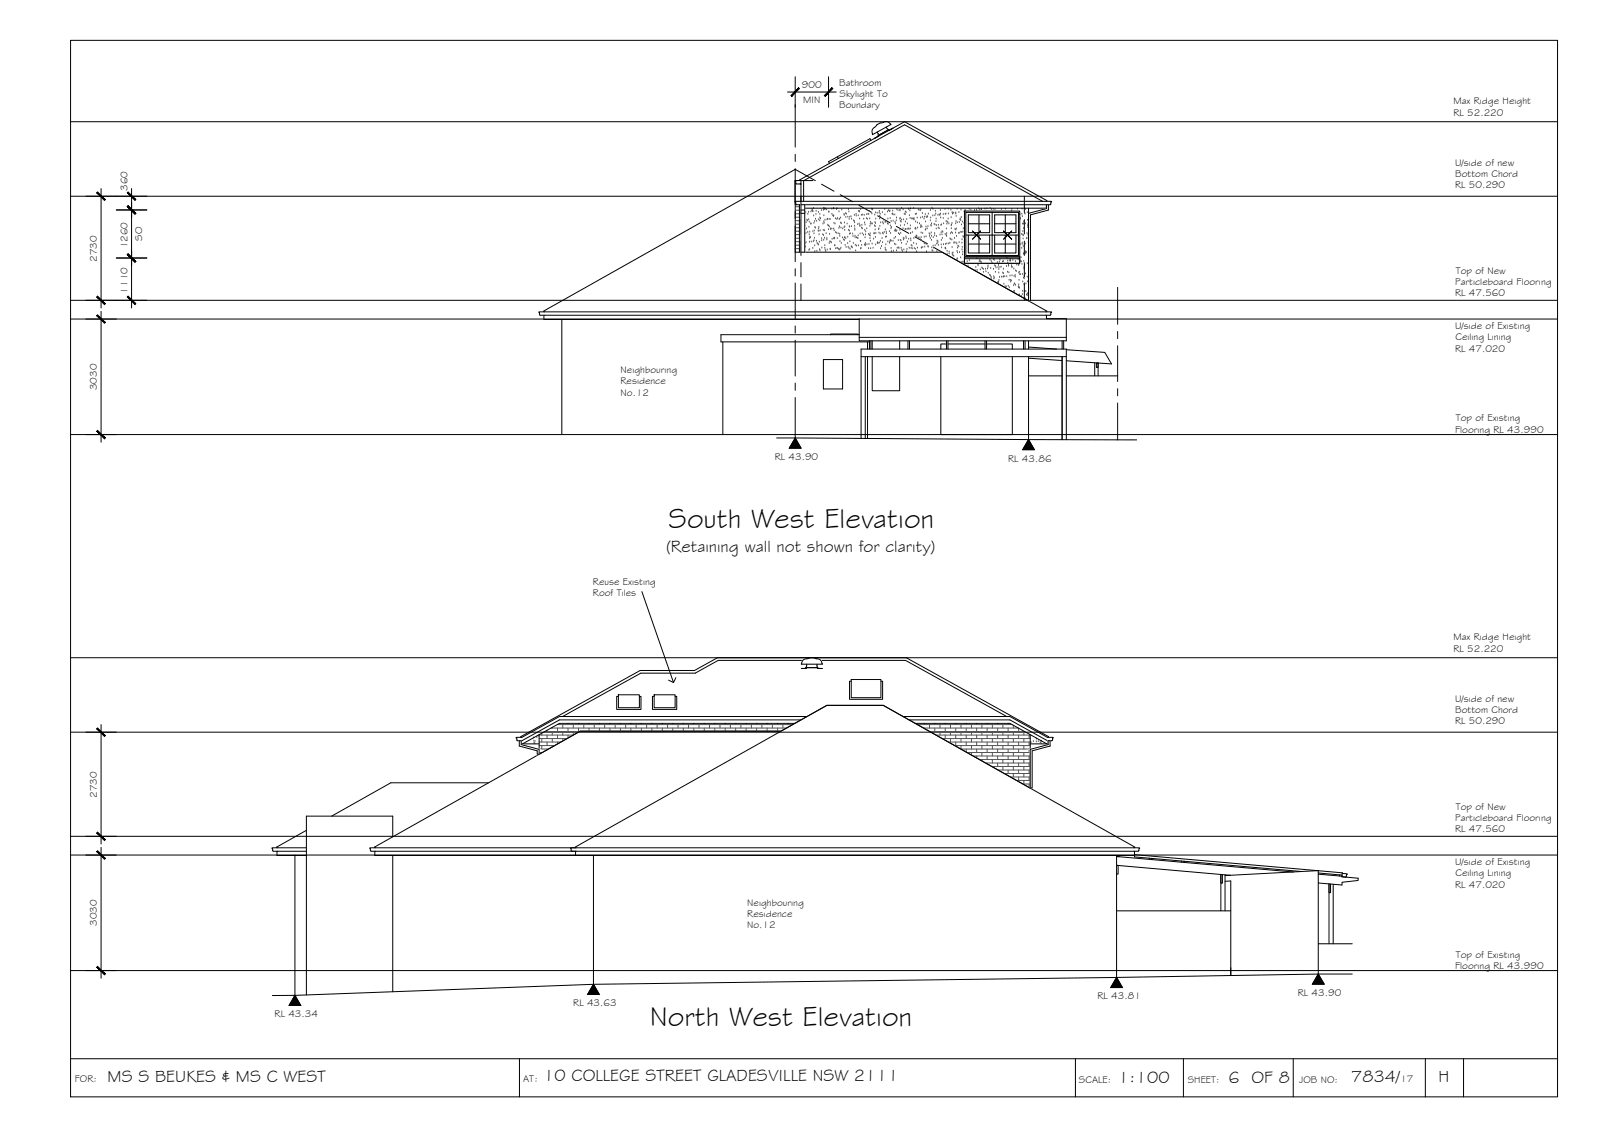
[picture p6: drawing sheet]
<svg xmlns="http://www.w3.org/2000/svg" width="420mm" height="297mm" viewBox="0 0 420 297" stroke-linecap="round" stroke-linejoin="round" font-family="sans-serif">
<!-- layer: BORDER -->
<path d="M18.5 10.6h390v277h-390zM18.5 277.6h390M136.2 277.6v10M282.1 277.6v10M310.4 277.6v10M339.2 277.6v10M373.8 277.6v10M383.8 277.6v10" fill="none" stroke="#000" stroke-width=".26"/>
<!-- layer: CEILING-FLOOR LINES -->
<path d="M18.5 31.9h390M18.5 51.4h390M18.5 78.7h390M18.5 83.6h390M18.5 113.9h390M18.5 172.4h390M18.5 192h390M18.5 219.3h390M18.5 224.2h390M18.5 254.5h390" fill="none" stroke="#000" stroke-width=".26"/>
<!-- layer: BOUNDARY -->
<g fill="none" stroke="#000" stroke-width=".26">
<path d="M208.6 27.4v11.2M208.6 40.5v1.8M208.6 44.2v9.4M208.6 55.4v1.9M208.6 59.2v9.4M208.6 70.5v1.8M208.6 74.2v9.4M293.1 75.3v9.7M208.6 85.5v1.8M208.6 89.2v9.4M293.1 86.9v1.9M293.1 90.6v9.4"/>
<path d="M208.6 100.4v1.9M208.6 104.2v11.1M293.1 101.9v1.9M293.1 105.7v9.6"/>
</g>
<!-- layer: EXISTING -->
<g fill="none" stroke="#000" stroke-width=".26">
<path d="M213.8 47.4l-5.2-3-66 37.2v.2M215.5 48.3l3.2 1.8M220.4 51l3.2 1.9M225.3 53.8l3.2 1.9M230.2 56.6l3.2 1.8M235.1 59.3l3.2 1.9M240 62.1l3.3 1.8M244.9 64.8l29.7 16.8-.1 .2M141.5 82.4l.2 .2h133.7l.2-.2M141.5 82.5v-.5l-.2-.1 .2-.1h134.1l.2 .1-.2 .1v.5M142.6 82.6v1.1h82.7M147.3 83.7v30.2"/>
<path d="M189.6 89.6v24.3M215.9 94.3h5.1v7.7h-5.1zM217.9 87.7v-.1h7.2v.1M225.3 87.7h-36.2v1.9h38.9M225.3 88.4h54.4M225.8 93.5h53.9M226.9 93.5v21.4M227.5 89.6v1.9M227.5 93.5v21.4M228 89.4v2.1M228.4 89.4v2.1M228.8 93.5v8.9h7.2v-8.9"/>
<path d="M228.8 89.4v2.1M236 89.4v2.1M238.1 89.4v2.1M238.5 89.4v2.1M246.7 93.5v20.4h18.8v-20.4M248.2 90.2h-1.5v1.3M248.2 89.4v2.1M248.6 89.4v2.1M248.6 90.2h9.7M258.3 89.4v2.1M258.7 90.2h6.8v1.3M258.7 89.4v2.1"/>
<path d="M268.4 89.4v2.1M268.8 89.4v2.1M269.8 89.4v2.1M269.8 93.5v21.8M269.8 98.5h8.8M269.8 93.9l8.8 .6M269.8 91l7.3 .5M274.5 82.6v.9h5.2v5.9h-54.4v-5.9M278.6 89.4v2.1M278.6 93.5v21.8M279 89.4v2.1M279.7 91.7l10.1 .7 1.7 3-11.8-.8"/>
<path d="M279.7 98.5h13.4M287.1 95.1v3.4M287.6 95.2h.4v1.1h-.4zM288 95.2v3.3M225.8 114.9v-23.4h53.9v23.8M204.8 191.7h-52.6l-54 30.4 .1 .2M80.4 217.7l-7.9 4.4 .2 .2M103 219.4v-5.4h-22.6v46.9M128.2 205.2h-25.7l-15.5 8.8M71.5 223l.2 .2M71.7 223.2h8.7M72.7 223.2v1.1h7.7"/>
<path d="M77.4 224.2v36.8M80.4 222.3h-8.9l-.2 .1 .2 .1v.5M97.4 223.2h201.1M98.3 223.2v1.1h199.2M103 224.3v35.7M149.8 223l.2 .2M150.9 222.3l-.1-.2 66.1-37.2h14.8l66 37.2-.2 .2M150.9 223.2v1.1M151.2 222.3h-1.6l.2 .7M155.6 224.3v33.8M292.8 226.9h.5v2.3h-.5M292.8 224.3v32"/>
<path d="M292.8 224.6l46.4 4M292.8 238.8h30M292.9 224.3l-.1 .3h.7v-.3h-.5M293.3 226.9l29.4 2.6M297.5 223.2v1.5l43.9 3.8M297.5 224.1l54.6 4.7-.1 .2M298.7 223l-.2 .2M298.7 223v-.5l.2-.1-.1-.1h-201.7l-.1 .1 .3 .8M301.4 225v.3M302.1 225.1v.3M309.9 225.7v.3M310.6 225.8l-.1 .3"/>
<path d="M320.6 229.3v2.3h-.4v-2.4v9.6M321.3 229.4v9.4M321.3 231h1.5v24.7M321.3 229.5l24.4-1.2v27.1M345.7 229.2l6.2 .5M345.7 228.9l6.2 .5M349 231.8v2.2h-.4v-2.3v15.7M349.7 231.8v15.6M351.4 229.4l-.1 .3M351.9 229.9l4.3 .3v.6l-4.2 .5-.1 .7-6.2-.5M351.9 229.9h.1M352 229l1.4 .2-.2 .1-.2 .6h-1.1l.1-.2"/>
<path d="M352 229v.7M345.7 247.4h9"/>
</g>
<!-- layer: MASK -->
<g fill="#fff" stroke="#fff" stroke-width=".26">
<path d="M231.7 32.1l.3-.1z"/>
<path d="M211.4 172.7h.3z"/>
<path d="M211.5 174.8h2.8z"/>
<path d="M211.5 174.8h2.9z"/>
<path d="M230 32.7l.9-.5-1.1 .8zM229.8 33l1.4-.8h-.3z"/>
<path d="M229.8 33l1.4-.8-1.6 1zM229.6 33.2l1.9-1z"/>
<path d="M229.4 33.4l2.1-1.2zM229.4 33.4l2.4-1.3z"/>
<path d="M229.4 33.4l2.4-1.3zM229.5 33.4l2.3-1.3z"/>
<path d="M229.2 33.5l.2-.1zM229.2 33.5l.3-.1z"/>
<path d="M229.5 33.4l2.2-1.3zM229.5 33.4l2.2-1.3z"/>
<path d="M231.7 32.1l.3-.1zM231.7 32.1l.3-.1z"/>
<path d="M229.2 33.5l.3-.1zM229.2 33.5l.3-.2z"/>
<path d="M229.5 33.4l2.2-1.3zM229.5 33.3l2.2-1.2z"/>
<path d="M231.6 32.2l.4-.2zM231.6 32.2l.4-.2z"/>
<path d="M229 33.6l.5-.3zM229 33.6l.7-.3z"/>
<path d="M229.5 33.3l2.1-1.1zM229.7 33.3l1.9-1.1z"/>
<path d="M231.6 32.2l.4-.2-.5 .3zM231.5 32.3l.7-.4z"/>
<path d="M229 33.6l.7-.3zM229 33.6l.7-.3z"/>
<path d="M229 33.7l.7-.4zM229 33.6l.7-.3z"/>
<path d="M229.7 33.3l1.8-1zM229.7 33.3l1.8-1z"/>
<path d="M231.5 32.3l.7-.4zM231.5 32.3l.7-.4z"/>
<path d="M229 33.7l.7-.4-.8 .5zM228.9 33.8l1-.5z"/>
<path d="M229.7 33.3l1.8-1zM229.9 33.3l1.6-1z"/>
<path d="M231.5 32.3l.7-.4-.8 .5zM231.4 32.4l1-.5z"/>
<path d="M231.4 32.4l1-.5zM231.4 32.4l1-.5z"/>
<path d="M228.9 33.8l1-.5zM228.9 33.8l1-.5z"/>
<path d="M229.9 33.3l1.5-.9zM229.9 33.3l1.5-.9z"/>
<path d="M231.4 32.4l1-.5zM231.4 32.4l1-.5z"/>
<path d="M228.9 33.8l1-.5zM228.8 33.9l1.2-.6z"/>
<path d="M229.9 33.3l1.5-.9zM230 33.3l1.4-.9z"/>
<path d="M231.4 32.4l1-.5zM231.4 32.5l1.1-.6z"/>
<path d="M231.4 32.5l1.1-.6zM231.3 32.6l1.3-.7z"/>
<path d="M228.8 33.9l1.2-.6zM228.8 34l1.3-.7z"/>
<path d="M230 33.3l1.4-.8zM230.1 33.3l1.3-.8z"/>
<path d="M231.3 32.6l1.3-.7zM231.3 32.6l1.3-.7z"/>
<path d="M228.8 34l1.3-.7zM228.8 34.1l1.4-.7z"/>
<path d="M230.1 33.3l1.2-.7zM230.2 33.4l1.1-.8z"/>
<path d="M231.3 32.6l1.3-.7zM231.3 32.7l1.4-.8z"/>
<path d="M228.8 34.1l1.4-.7-1.5 .8zM228.7 34.2l1.6-.8z"/>
<path d="M230.2 33.4l1.1-.7zM230.3 33.4l1-.7z"/>
<path d="M231.3 32.7l1.4-.8zM231.3 32.8l1.5-.8z"/>
<path d="M228.7 34.2l1.6-.8zM228.7 34.2l1.6-.8z"/>
<path d="M228.7 34.2l1.6-.8zM228.7 34.3l1.6-.9z"/>
<path d="M230.3 33.4l1-.6zM230.3 33.4l1-.6z"/>
<path d="M231.3 32.8l1.5-.8zM231.3 32.9l1.6-.9z"/>
<path d="M228.7 34.3l1.6-.9-1.6 1.1zM228.7 34.5l1.7-1-.1-.1z"/>
<path d="M230.3 33.4l1-.5-.9 .6zM230.4 33.5l.9-.6z"/>
<path d="M231.3 32.9l1.6-.9-1.6 1zM231.3 33l1.7-.9-.1-.1z"/>
<path d="M228.7 34.5l4.3-2.4zM228.7 34.5l4.3-2.4zM228.7 34.5l4.3-2.4zM228.7 34.5l4.3-2.4z"/>
<path d="M228.7 34.5l4.3-2.4-4.3 2.6zM228.7 34.7l4.5-2.5-.2-.1zM228.7 34.7l4.5-2.5zM228.7 34.7l4.5-2.5z"/>
<path d="M228.7 34.7l4.5-2.5-4.4 2.7zM228.8 34.9l4.6-2.5-.2-.2zM228.8 34.9l4.6-2.5zM228.8 34.9l4.6-2.5z"/>
<path d="M228.8 34.9l4.6-2.5-4.5 2.7zM228.9 35.1l4.6-2.6-.1-.1z"/>
<path d="M228.9 35.1l4.6-2.6zM228.8 35.2l4.8-2.7z"/>
<path d="M228.8 35.2l4.8-2.7zM228.8 35.3l4.9-2.7z"/>
<path d="M230.1 34.6l2.3-1.3-2.1 1.7zM230.3 35l2.3-1.3-.2-.4z"/>
<path d="M230.3 35l2.3-1.3zM230.3 35l2.3-1.3z"/>
<path d="M230.3 35l2.3-1.3zM230.3 35l2.4-1.3z"/>
<path d="M230.3 35l2.4-1.3zM230.3 35.1l2.4-1.3z"/>
<path d="M230.3 35.1l2.4-1.3zM230.3 35.1l2.4-1.3z"/>
<path d="M230.3 35.1l2.4-1.3zM230.3 35.2l2.5-1.4z"/>
<path d="M230.3 35.2l2.5-1.4zM230.3 35.2l2.5-1.4z"/>
<path d="M230.3 35.2l2.5-1.4zM230.3 35.3l2.5-1.4z"/>
<path d="M230.3 35.3l2.5-1.4zM230.3 35.3l2.6-1.4z"/>
<path d="M230.3 35.3l2.6-1.4zM230.3 35.3l2.6-1.4zM230.3 35.3l2.6-1.4zM230.3 35.3l2.6-1.4z"/>
<path d="M230.3 35.3l2.6-1.4zM230.3 35.4l2.7-1.5z"/>
<path d="M230.3 35.4l2.7-1.5zM230.3 35.5l2.7-1.6z"/>
<path d="M230.3 35.5l2.8-1.5-2.7 1.7zM230.4 35.7l2.8-1.5-.1-.2z"/>
<path d="M210.1 53.7l1 12.4v-12.4zM210.1 53.7l1 12.4h-1z"/>
<path d="M274.5 53.7l.5 1v-1zM274.5 53.7l.5 1h-.5z"/>
<path d="M274.5 54.7l.5 .4v-.4zM273 55.1l1.5-.4 .5 .4z"/>
<path d="M271.7 55.9l3.3-.8h-2zM269.8 55.9l3.2-.8-1.3 .8z"/>
<path d="M269.8 55.9l.5 .4 1.4-.4zM269.8 55.9l.5 .4h-.5z"/>
<path d="M269.8 56.3l.5 22.6v-22.6zM269.8 56.3l.5 22.6h-.5z"/>
<path d="M212.4 172.4l1.3 .2zM212.2 172.6l.2-.2 1.3 .2z"/>
<path d="M212.2 172.6l1.8 .1zM211.9 172.7h2.1z"/>
<path d="M211.9 172.7h2.4zM211.6 172.7h2.7z"/>
<path d="M211.6 172.7h2.7zM211.6 172.7h2.6z"/>
<path d="M214.3 172.7h.2zM214.2 172.7h.3z"/>
<path d="M211.7 172.7h2.5zM211.7 172.7h2.5z"/>
<path d="M211.4 172.7h.3zM211.4 172.7h.3z"/>
<path d="M214.2 172.7l.3 .1zM214.1 172.8h.4z"/>
<path d="M211.7 172.7h2.5zM211.7 172.7l2.4 .1z"/>
<path d="M211.4 172.7l.3 .1zM211.3 172.8h.4z"/>
<path d="M214.1 172.8h.6zM214 172.8h.7z"/>
<path d="M211.7 172.8h2.4zM211.7 172.8h2.3z"/>
<path d="M211.3 172.8h.6zM211.1 172.8h.8z"/>
<path d="M214 172.8h.7zM214 172.8h.7zM214 172.8h.7zM214 172.8h.7z"/>
<path d="M211.9 172.8h2.1zM211.9 172.8h2.1z"/>
<path d="M211.1 172.8h.8zM211.1 172.8h.8z"/>
<path d="M214 172.8l.9 .1zM213.8 172.9h1.1z"/>
<path d="M211.9 172.8h2.1zM211.9 172.8l1.9 .1z"/>
<path d="M211.1 172.8l.9 .1zM211 172.9h1z"/>
<path d="M211 172.9h1.1zM210.9 172.9h1.2z"/>
<path d="M213.8 172.9h1.1zM213.8 172.9h1.1z"/>
<path d="M212 172.9h1.8zM212 172.9h1.8z"/>
<path d="M210.9 172.9h1.2zM210.9 172.9h1.2z"/>
<path d="M213.8 172.9h1.2zM213.7 172.9h1.3z"/>
<path d="M212.1 172.9h1.7zM212.1 172.9h1.6z"/>
<path d="M210.9 172.9h1.3zM210.8 172.9h1.4z"/>
<path d="M210.8 172.9l1.4 .1zM210.8 172.9l1.4 .1z"/>
<path d="M213.7 172.9l1.4 .1zM213.7 172.9l1.4 .1z"/>
<path d="M212.2 172.9h1.5zM212.2 172.9l1.4 .1z"/>
<path d="M210.7 173h1.5zM210.7 173h1.5z"/>
<path d="M213.6 173l1.6 .1zM213.6 173l1.6 .1z"/>
<path d="M212.2 173h1.4zM212.2 173l1.4 .1z"/>
<path d="M210.7 173l1.6 .1zM210.7 173l1.6 .1z"/>
<path d="M213.6 173.1l1.7 .1zM213.6 173.1l1.7 .1z"/>
<path d="M212.3 173.1h1.3zM212.3 173.1l1.2 .1z"/>
<path d="M210.7 173.1l1.6 .1zM210.6 173.2h1.7z"/>
<path d="M213.5 173.2h1.8zM213.5 173.2h1.8z"/>
<path d="M213.5 173.2h1.8zM213.5 173.2h1.8z"/>
<path d="M212.3 173.2h1.2zM212.3 173.2h1.2z"/>
<path d="M210.6 173.2h1.8zM210.6 173.2h1.8z"/>
<path d="M213.5 173.2l1.9 .1zM213.5 173.2l1.9 .1h-2z"/>
<path d="M212.4 173.2h1.1zM212.4 173.2l1 .1z"/>
<path d="M210.6 173.2l1.8 .1zM210.6 173.2l1.8 .1h-2z"/>
<path d="M210.4 173.3h5zM210.4 173.3h5zM210.4 173.3h5zM210.4 173.3h5z"/>
<path d="M210.4 173.3l5.1 .2-.1-.2zM210.4 173.3l5.1 .2h-5.1zM210.4 173.5h5.1zM210.4 173.5h5.1z"/>
<path d="M210.4 173.5l5.2 .3-.1-.3zM210.4 173.5l5.2 .3h-5.3zM210.3 173.8h5.3zM210.3 173.8h5.3z"/>
<path d="M210.3 173.8l5.3 .2v-.2zM210.3 173.8l5.3 .2h-5.3z"/>
<path d="M210.3 174h5.4zM210.2 174h5.5z"/>
<path d="M210.2 174l5.5 .1zM210.2 174l5.5 .1z"/>
<path d="M211.6 174.1l2.7 .5v-.5zM211.6 174.1l2.7 .5h-2.7z"/>
<path d="M211.6 174.6h2.7zM211.6 174.6h2.7z"/>
<path d="M211.6 174.6h2.7zM211.6 174.6h2.7z"/>
<path d="M211.6 174.6l2.7 .1zM211.6 174.6l2.7 .1z"/>
<path d="M211.6 174.7h2.7zM211.6 174.7h2.7z"/>
<path d="M211.5 174.7l2.8 .1zM211.5 174.7l2.8 .1zM211.5 174.8h2.8z"/>
<path d="M211.5 174.8h2.9zM211.5 174.8h2.9zM211.5 174.8h2.9z"/>
<path d="M211.5 174.8l2.9 .1zM211.5 174.8l2.9 .1z"/>
<path d="M211.4 174.9h3zM211.4 174.9h3z"/>
<path d="M211.4 174.9h3.1zM211.4 174.9h3.1z"/>
<path d="M211.4 174.9l3.1 .1zM211.4 174.9l3.1 .1z"/>
<path d="M211.4 175l3.1 .3v-.3zM211.4 175l3.1 .3h-3.1z"/>
<path d="M136.2 194.2h.5l-.5 1zM136.7 194.2l-.5 1h.5z"/>
<path d="M136.2 195.2h.5l-.5 .4zM136.2 195.6h1.9l-1.4-.4z"/>
<path d="M136.2 195.6h1.9l1.4 .9zM138.1 195.6l1.4 .9h1.9z"/>
<path d="M139.5 196.5h1.9l-.5 .3zM140.9 196.8h.5v-.3z"/>
<path d="M140.9 196.8h.5l-.5 1zM141.4 196.8l-.5 1h.5z"/>
<path d="M274.9 194.2l.5 1v-1zM274.9 194.2l.5 1h-.5z"/>
<path d="M274.9 195.2l.5 .4v-.4zM273.5 195.6l1.4-.4 .5 .4z"/>
<path d="M272.1 196.5l3.3-.9h-1.9zM270.2 196.5l3.3-.9-1.4 .9z"/>
<path d="M270.2 196.5l.5 .3 1.4-.3zM270.2 196.5l.5 .3h-.5z"/>
<path d="M270.2 196.8l.5 9.8v-9.8zM270.2 196.8l.5 9.8h-.5z"/>
</g>
<!-- layer: NEWWORK -->
<g fill="none" stroke="#000" stroke-width=".26">
<path d="M230.1 34.6l.2 .4M230.9 32.2l-.9 .5M231.7 32.1a1.43 1.43 0 0 1 2 .5l-4.9 2.7a1.54 1.54 0 0 1 .8-2.1l.4-.5M231.8 32.1l-.9 .1M232.4 33.3l.6 .6M233 33.9l.2 .3M233.1 34.2v-.2l-2.8 1.5M234.2 33.6l-1 .6-.1-.2-2.8 1.5 .1 .2-1 .6 1-.6-.1-.7M208.5 52.8l67.3 .1-.4 .8h-66.5zM208.5 47.4v5.5M208.6 53v13.1h38.5l22.7 12.8v-24.3M208.6 47.3h4.6"/>
<path d="M208.9 48.2l-.4-.9h1.4l-.2-.1 27.5-15.3 37.4 20.7-.1 .2M208.9 48.2h1.2h-.2M209.7 53.7v12.4M209.9 53.7v.9h64.6v-.9M210.1 47.3v5.5M210.8 52.8v-5.4l26.4-14.7 36.2 20.1M252.9 55.3h14.5v12h-14.5zM252.9 67.3h14.5v1.7h-14.5zM252.9 67.8h14.5M211.4 175h3.1M211.6 174.1l-.2 1.2h-1.2h1.2v-.3h3.1v.3h1.2h-1.2l-.2-1.2M212.4 172.4l-.3 .2a1.75 1.75 0 0 0-1.8 1.1l-.1 .4h5.5a1.52 1.52 0 0 0-1.7-1.4l-.6-.3"/>
<path d="M136.7 193.3l-.1-.2 31.3-17.3h14.2l6.1-3.4h49.5l37.3 20.7-.1 .2M137.1 195h4.3M141.4 192.6v5.2l10.8-6.1h52.6l12.1-6.8h14.8l38.5 21.7v-14M147.6 187.8l20.5-11.3h14.2l6-3.4h49.2l26.5 14.7M208.5 189.6h-61.8l-9.8 5.5h-.2v-.9M210.1 188.7h-63.4l-9.8 5.5-1.3-.1-.2-.8h1.3M211.7 187.8h-65l-10 5.5M236.8 187.8h28.1l10 5.5M238.4 188.7h26.5l9.8 5.5 1.3-.1 .2-.8h-1.3M240 189.6h24.9l9.8 5.5h.2v-.9M270.2 195h4.3"/>
</g>
<!-- layer: HATCH -->
<g fill="none" stroke="#545454" stroke-width=".26">
<path d="M208.6 59.7h1.1M208.6 57.9h1.1M208.6 58.8h1.1M208.7 56h1M208.7 57h1M208.7 54.2h1M208.7 55.1h1M209.7 56h.1M209.9 54.9h.1M210 55.9h.1M210.5 55.9h.1M210.6 54.8h.1"/>
<path d="M210.6 56.8h.1M210.7 56.7h.1M210.7 57.5h.1M210.7 58.7h.1M210.9 58.4h.1M211.3 55.7h.1M211.4 58.4h.1M211.6 57.7h.1M211.8 57.9h.1M211.9 56.2h.1M212 55.7h.1M212.1 57.6h.1"/>
<path d="M212.2 59.6h.1M212.2 58.2h.1M212.7 58.7h.1M212.7 55.6h.1M212.9 55.2h.1M213 54.9h.1M213.1 55.4h.1M213.2 55.5h.1M213.3 54.6h.1M213.4 56.6h.1M213.5 58.6h.1M213.6 58.1h.1"/>
<path d="M213.7 59.6h.1M213.9 57.5h.1M213.9 59.8h.1M214 56.2h.1M214 55.4h.1M214.2 58h.1M214.6 55.7h.1M214.7 57.6h.1M214.8 59.6h.1M215 57.9h.1M215 56.2h.1M215 57.2h.1"/>
<path d="M215.2 57.3h.1M215.4 55.2h.1M215.8 58.7h.1M216 55.1h.1M216 54.6h.1M216.1 56.6h.1M216.1 58.1h.1M216.1 58.5h.1M216.2 54.9h.1M216.3 54.7h.1M216.4 57.7h.1M216.5 54.8h.1"/>
<path d="M216.8 55h.1M216.9 57.7h.1M217 57.5h.1M217.1 59.1h.1M217.3 59.2h.1M217.4 55.6h.1M217.5 57.5h.1M217.5 59.5h.1M217.7 57.5h.1M218.2 54.8h.1M218.2 56.2h.1M218.4 56.6h.1"/>
<path d="M218.6 54.6h.1M218.6 56.7h.1M218.7 56.6h.1M218.7 54.8h.1M218.7 58.5h.1M219 58.7h.1M219.1 57.4h.1M219.4 54.9h.1M219.5 57.5h.1M219.5 54.7h.1M219.6 57.3h.1M220 55.5h.1"/>
<path d="M220 59.9h.1M220.1 57.5h.1M220.2 59.5h.1M220.2 57.5h.1M220.5 57.2h.1M220.5 58.5h.1M220.6 59.8h.1M220.7 58.6h.1M220.8 55.1h.1M221.3 56.2h.1M221.4 59.7h.1M221.4 56.5h.1"/>
<path d="M221.5 58.5h.1M221.6 59.5h.1M221.8 56h.1M221.8 57h.1M222 56.2h.1M222.2 58.7h.1M222.4 56.9h.1M222.5 54.9h.1M222.6 55.6h.1M222.7 57.5h.1M222.8 59.5h.1M222.9 57h.1"/>
<path d="M223.2 56.8h.1M223.3 59.4h.1M223.4 57.5h.1M223.9 57.9h.1M224.1 58.1h.1M224.1 56.5h.1M224.1 58.4h.1M224.1 59.3h.1M224.5 56.2h.1M224.6 56.6h.1M224.9 58.9h.1M225.1 56.6h.1"/>
<path d="M225.2 55.4h.1M225.3 58.7h.1M225.4 55.6h.1M225.4 55.4h.1M225.5 57.4h.1M225.5 59.4h.1M225.5 59.1h.1M225.7 54.9h.1M225.9 56.4h.1M226 59.8h.1M226 59.1h.1M226.2 60h.1"/>
<path d="M226.3 56.4h.1M226.5 57.5h.1M226.7 56.5h.1M226.7 58.4h.1M226.9 59h.1M227.3 57.3h.1M227.3 56.3h.1M227.5 57.5h.1M227.7 56.2h.1M227.8 56.2h.1M228 55.4h.1M228.1 57.4h.1"/>
<path d="M228.2 59.3h.1M228.2 58.8h.1M228.4 58.3h.1M228.5 58.7h.1M228.6 54.8h.1M228.7 56.1h.1M228.8 58.7h.1M228.8 55h.1M228.9 54.9h.1M229.3 59.2h.1M229.4 56.4h.1M229.5 58.3h.1"/>
<path d="M229.5 59.4h.1M229.6 58.6h.1M229.6 55.8h.1M229.7 57.4h.1M230 55.9h.1M230.6 55.9h.1M230.6 55.4h.1M230.7 56.7h.1M230.7 57.4h.1M230.8 59.3h.1M230.9 56.2h.1M230.9 56.9h.1"/>
<path d="M231 58.4h.1M231.4 55.7h.1M231.5 58.3h.1M231.7 58.7h.1M231.7 57.7h.1M232 54.9h.1M232.1 56.3h.1M232.1 58.3h.1M232.3 58.2h.1M232.8 58.6h.1M232.8 55.6h.1M232.9 57.4h.1"/>
<path d="M232.9 58.8h.1M233.1 55.2h.1M233.3 55.5h.1M233.4 55.3h.1M233.5 57.3h.1M233.5 59.2h.1M233.7 60h.1M233.7 58.1h.1M233.8 59.6h.1M234 56.1h.1M234.1 55.4h.1M234.2 58h.1"/>
<path d="M234.2 56.3h.1M234.7 56.4h.1M234.7 58.3h.1M234.8 58.7h.1M235.1 57.9h.1M235.1 57.1h.1M235.2 54.9h.1M235.5 55.2h.1M236 57.4h.1M236 55.3h.1M236 55.1h.1M236.1 57.2h.1"/>
<path d="M236.1 58.1h.1M236.2 59.2h.1M236.3 58.2h.1M236.4 54.6h.1M236.5 57.7h.1M236.8 60h.1M236.9 55h.1M237 57.6h.1M237.2 56.1h.1M237.2 59h.1M237.4 56.3h.1M237.5 55.6h.1"/>
<path d="M237.5 58.2h.1M237.6 55.7h.1M237.8 57.5h.1M238 58.7h.1M238.2 60h.1M238.2 54.8h.1M238.4 54.9h.1M238.5 56.6h.1M238.6 55.3h.1M238.7 57.3h.1M238.8 59.2h.1M238.8 54.8h.1"/>
<path d="M239.2 57.3h.1M239.2 57.4h.1M239.5 57.5h.1M239.6 54.6h.1M239.7 57.3h.1M239.7 57.7h.1M240 60h.1M240.1 56.2h.1M240.1 59.9h.1M240.1 58.2h.1M240.3 56.1h.1M240.5 57.2h.1"/>
<path d="M240.6 58.5h.1M240.7 59.8h.1M240.8 55h.1M241 55.2h.1M241.2 58.7h.1M241.4 55.2h.1M241.5 57.2h.1M241.5 59.7h.1M241.5 59.1h.1M241.5 54.9h.1M241.6 59.4h.1M241.8 59.6h.1"/>
<path d="M241.9 57h.1M241.9 56h.1M242.3 57.4h.1M242.5 56.9h.1M242.7 56.2h.1M242.7 58.2h.1M242.9 59.5h.1M242.9 56.9h.1M243.1 57.1h.1M243.2 60h.1M243.3 56.8h.1M243.4 59.4h.1"/>
<path d="M243.5 56.1h.1M244 57.9h.1M244 55.2h.1M244.1 57.1h.1M244.2 59.1h.1M244.2 59.3h.1M244.3 58.7h.1M244.4 54.6h.1M244.7 56.6h.1M244.7 54.9h.1M245 58.8h.1M245.2 56.6h.1"/>
<path d="M245.2 59h.1M245.3 55.4h.1M245.4 56.1h.1M245.5 58.1h.1M245.5 57.4h.1M245.6 59.1h.1M246 56.4h.1M246.1 59.8h.1M246.1 59h.1M246.3 60h.1M246.3 56.3h.1M246.5 56.5h.1"/>
<path d="M246.6 55.2h.1M246.7 56.1h.1M246.7 57.1h.1M246.8 59.1h.1M246.9 58.9h.1M247.4 56.3h.1M247.4 57.3h.1M247.5 58.7h.1M247.8 54.9h.1M247.9 56.2h.1M248.1 56.1h.1M248.1 58.1h.1"/>
<path d="M248.3 58.8h.1M248.4 58.2h.1M248.6 58.4h.1M248.7 57.4h.1M248.7 54.8h.1M248.7 56.1h.1M248.9 58.7h.1M249.4 55.1h.1M249.5 57.1h.1M249.5 59.2h.1M249.5 60h.1M249.5 59h.1"/>
<path d="M249.7 58.6h.1M249.7 55.7h.1M249.8 56.1h.1M249.9 55.9h.1M250.1 55.9h.1M250.6 58.7h.1M250.7 55.8h.1M250.7 56.1h.1M250.7 58.1h.1M250.8 56.7h.1M251 54.9h.1M251.1 58.4h.1"/>
<path d="M251.5 55.7h.1M251.6 58.3h.1M251.8 57.7h.1M251.8 57.4h.1M252 57.8h.1M252 55.1h.1M252.1 57h.1M252.2 59h.1M252.4 58.2h.1M252.7 60h.1M252.9 55.5h.1M252.9 58.6h.1"/>
<path d="M253.1 55.2h.1M253.3 55.3h.1M254.2 54.9h.1M254.6 55.1h.1M255.6 55.2h.1M256.1 55.1h.1M256.7 54.8h.1M256.9 55h.1M257.4 54.9h.1M257.4 55h.1M258.3 54.8h.1M258.9 54.8h.1"/>
<path d="M259.7 54.6h.1M260.1 54.9h.1M260.5 54.9h.1M260.9 55h.1M262.6 54.9h.1M263.7 54.8h.1M265.4 55.3h.1M265.4 54.9h.1M266.8 54.8h.1M267.5 56.3h.1M267.7 57.4h.1M268 56.2h.1"/>
<path d="M268.1 54.8h.1M268.1 56.8h.1M268.2 58.7h.1M268.4 58.8h.1M268.5 59.9h.1M268.5 58.2h.1M268.8 54.7h.1M268.8 56.1h.1M268.9 58.7h.1M268.9 54.9h.1M269.4 55.8h.1M269.5 57.7h.1"/>
<path d="M269.5 59.1h.1M269.6 59.7h.1M269.6 58.6h.1M269.7 59.3h.1M208.6 65.2h1.1M208.6 63.4h1.1M208.6 64.3h1.1M208.6 61.5h1.1M208.6 62.5h1.1M208.6 60.6h1.1M209.7 65.5h.1M210 65.1h.1"/>
<path d="M210 63.8h.1M210.1 63.7h.1M210.3 60.2h.1M210.3 61.3h.1M210.4 61.1h.1M210.5 60.4h.1M210.6 63.7h.1M210.8 60.6h.1M210.8 62.6h.1M210.9 64.6h.1M211.1 64.6h.1M211.1 63.8h.1"/>
<path d="M211.3 64.8h.1M211.4 61.2h.1M211.4 63.6h.1M211.5 60h.1M211.8 60.9h.1M212.2 65.6h.1M212.2 61.5h.1M212.3 63.5h.1M212.4 65.4h.1M212.4 62.6h.1M212.4 60.9h.1M212.4 62.1h.1"/>
<path d="M212.6 62.3h.1M212.8 63.5h.1M213.2 65.1h.1M213.2 60.8h.1M213.3 63.4h.1M213.5 63.1h.1M213.5 61.3h.1M213.5 60.5h.1M213.6 62.5h.1M213.7 64.4h.1M213.7 65.9h.1M214.1 63.3h.1"/>
<path d="M214.2 65.9h.1M214.3 63.8h.1M214.5 64h.1M214.6 60.6h.1M214.7 64.2h.1M214.7 60h.1M214.8 60.6h.1M214.8 61.5h.1M214.9 63.5h.1M215 65.5h.1M215.1 65.8h.1M215.1 60.5h.1"/>
<path d="M215.5 63.1h.1M215.5 62.6h.1M215.5 65h.1M215.8 61.5h.1M215.9 60.4h.1M216 61.7h.1M216 63h.1M216.2 60.5h.1M216.3 62.5h.1M216.3 64.4h.1M216.3 65.1h.1M216.4 65.6h.1"/>
<path d="M216.6 65.9h.1M216.7 61.3h.1M216.9 62.9h.1M216.9 62.5h.1M217 65.5h.1M217.3 60.2h.1M217.5 63.8h.1M217.6 61.4h.1M217.6 63.4h.1M217.7 65.4h.1M217.8 65.4h.1M217.8 60.1h.1"/>
<path d="M217.9 60h.1M217.9 63.5h.1M218 63.6h.1M218.2 60h.1M218.2 62.7h.1M218.7 60h.1M218.7 62.6h.1M218.8 62.6h.1M218.8 60.5h.1M218.8 62.5h.1M218.9 64.4h.1M219.2 61h.1"/>
<path d="M219.2 65.2h.1M219.4 61.1h.1M219.5 65.1h.1M219.6 62.5h.1M219.7 65.2h.1M219.8 61.3h.1M219.9 65.4h.1M220.1 65.5h.1M220.2 61.4h.1M220.2 61.9h.1M220.3 63.4h.1M220.4 65.3h.1"/>
<path d="M220.5 65.1h.1M220.6 63.8h.1M221 62.4h.1M221 60h.1M221.3 62.9h.1M221.5 63h.1M221.5 62.3h.1M221.5 60.4h.1M221.6 62.4h.1M221.7 64.3h.1M221.8 62.6h.1M221.9 64.9h.1"/>
<path d="M222.3 63.9h.1M222.3 62.2h.1M222.4 64.8h.1M222.6 60.4h.1M222.7 65.1h.1M222.8 60.6h.1M222.8 61.4h.1M222.9 63.4h.1M223 65.3h.1M223 61.3h.1M223.3 64.7h.1M223.3 64.8h.1"/>
<path d="M223.5 65h.1M223.6 61.4h.1M223.7 62h.1M223.8 63.8h.1M224.2 60h.1M224.2 60.4h.1M224.2 61.9h.1M224.3 62.3h.1M224.3 64.3h.1M224.4 65.8h.1M224.6 64.5h.1M224.6 62.3h.1"/>
<path d="M224.8 62.5h.1M225 62.5h.1M225.1 61.8h.1M225.2 64.4h.1M225.6 61.3h.1M225.6 63.3h.1M225.7 65.2h.1M225.7 63.3h.1M225.8 65.1h.1M226 64.3h.1M226.2 61.3h.1M226.4 61.7h.1"/>
<path d="M226.7 64.2h.1M226.8 60.4h.1M226.9 62.3h.1M226.9 64.4h.1M226.9 64.3h.1M227 61.6h.1M227 63.8h.1M227 60.8h.1M227.3 60h.1M227.4 64.1h.1M227.8 61.5h.1M227.8 65.2h.1"/>
<path d="M227.9 64.1h.1M228 61.7h.1M228.2 62.5h.1M228.2 61.3h.1M228.2 61.9h.1M228.3 63.3h.1M228.4 65.2h.1M228.7 64h.1M229 65.1h.1M229.1 62.7h.1M229.2 61.3h.1M229.3 61.2h.1"/>
<path d="M229.5 60.3h.1M229.6 62.2h.1M229.7 64.2h.1M229.7 61.2h.1M230.1 63.8h.1M230.1 63.6h.1M230.3 63.8h.1M230.4 60.2h.1M230.5 60h.1M230.5 61.1h.1M230.6 63.7h.1M230.8 61.3h.1"/>
<path d="M230.9 63.3h.1M231 65.2h.1M231.2 64.6h.1M231.3 62.5h.1M231.4 61.1h.1M231.5 63.6h.1M231.6 61.3h.1M231.9 60.9h.1M232.2 65.1h.1M232.2 60.3h.1M232.2 65.5h.1M232.3 62.2h.1"/>
<path d="M232.3 64.2h.1M232.4 65.7h.1M232.4 60.8h.1M232.5 61.2h.1M232.5 62.1h.1M232.9 63.4h.1M233.3 60.7h.1M233.3 63.8h.1M233.4 63.4h.1M233.5 63h.1M233.6 61.2h.1M233.6 63.2h.1"/>
<path d="M233.7 65.1h.1M233.7 63.2h.1M233.8 65.9h.1M234.2 63.3h.1M234.3 65.9h.1M234.5 62.5h.1M234.6 64h.1M234.7 60.6h.1M234.8 60.3h.1M234.8 60.6h.1M234.9 62.2h.1M234.9 64.2h.1"/>
<path d="M235 60.7h.1M235.1 65.8h.1M235.2 60.5h.1M235.3 65.1h.1M235.6 63.1h.1M235.6 65h.1M235.7 61.2h.1M235.8 65.1h.1M235.9 61.5h.1M236 60.4h.1M236.1 63h.1M236.2 61.2h.1"/>
<path d="M236.3 63.1h.1M236.4 65.1h.1M236.5 63.8h.1M236.5 65.6h.1M236.7 65.9h.1M236.9 62.5h.1M236.9 62.9h.1M237.1 65.5h.1M237.1 62.6h.1M237.4 60.2h.1M237.5 60.2h.1M237.6 62.1h.1"/>
<path d="M237.7 64.1h.1M237.7 62.5h.1M237.7 66h.1M237.9 65.4h.1M237.9 60.1h.1M238 63.5h.1M238.3 62.7h.1M238.4 60.1h.1M238.5 65.1h.1M238.7 60h.1M238.8 61.2h.1M238.9 62.6h.1"/>
<path d="M238.9 63.1h.1M239 65.1h.1M239 64.4h.1M239.2 64.5h.1M239.3 65.2h.1M239.3 61h.1M239.6 63.8h.1M239.7 62.5h.1M239.8 65.1h.1M240.1 65.4h.1M240.2 60.1h.1M240.3 62.1h.1"/>
<path d="M240.3 61.9h.1M240.3 64h.1M240.4 66h.1M240.5 62.1h.1M240.6 65h.1M240.8 62.5h.1M241.1 62.3h.1M241.4 62.9h.1M241.6 61.1h.1M241.6 62.3h.1M241.6 63h.1M241.6 65.1h.1"/>
<path d="M241.7 65h.1M242 61.2h.1M242 64.9h.1M242.4 63.8h.1M242.4 62.2h.1M242.5 64.8h.1M242.6 64h.1M242.7 60.4h.1M242.8 63.8h.1M242.8 60.1h.1M242.9 62.1h.1M242.9 64.1h.1"/>
<path d="M243 66h.1M243.4 64.7h.1M243.5 64.8h.1M243.7 61.3h.1M243.8 62h.1M243.9 61.5h.1M244 62.5h.1M244.2 61.1h.1M244.3 63h.1M244.3 61.9h.1M244.4 65h.1M244.5 65.7h.1"/>
<path d="M244.7 65.9h.1M244.7 64.5h.1M244.8 62.3h.1M244.8 65.1h.1M245.1 61.8h.1M245.1 61.2h.1M245.3 64.4h.1M245.5 60h.1M245.6 62h.1M245.7 64h.1M245.7 65.9h.1M245.8 63.2h.1"/>
<path d="M246 63.8h.1M246 63.4h.1M246.1 64.3h.1M246.5 61.6h.1M246.8 61.1h.1M246.9 64.2h.1M246.9 63h.1M247 65h.1M247.1 61.6h.1M247.1 60.7h.1M247.1 62.5h.1M247.3 60.9h.1"/>
<path d="M247.5 64.1h.1M247.9 65.1h.1M247.9 61.5h.1M248 65.1h.1M248 64.1h.1M248 65.3h.1M248.2 61.7h.1M248.2 60h.1M248.3 62h.1M248.3 61.2h.1M248.3 63.9h.1M248.4 65.9h.1"/>
<path d="M248.4 66.6h.1M248.8 64h.1M248.9 66.6h.1M248.9 66.1h.1M249.1 63.8h.1M249.2 62.6h.1M249.3 61.3h.1M249.4 62.8h.1M249.6 61h.1M249.6 62.9h.1M249.7 64.9h.1M249.8 66.5h.1"/>
<path d="M249.8 66.8h.1M249.8 61.2h.1M249.9 66.3h.1M249.9 67h.1M250.1 67.2h.1M250.2 63.8h.1M250.2 63.6h.1M250.3 62.5h.1M250.5 60.1h.1M250.6 61.1h.1M250.7 60.3h.1M250.7 63.7h.1"/>
<path d="M250.8 60h.1M250.9 62h.1M250.9 63.9h.1M251 65.9h.1M251 68h.1M251.1 67.9h.1M251.1 66.3h.1M251.1 65h.1M251.3 64.5h.1M251.4 64.7h.1M251.5 61.2h.1M251.6 63.6h.1"/>
<path d="M251.6 61.1h.1M251.7 66.2h.1M252 67.6h.1M252 60.9h.1M252.1 68.8h.1M252.3 60.9h.1M252.3 63.8h.1M252.3 62.9h.1M252.3 65.5h.1M252.4 64.8h.1M252.4 66.8h.1M252.5 66.1h.1"/>
<path d="M252.5 68.8h.1M252.5 60.8h.1M252.6 62h.1M252.6 68.7h.1M252.8 62.2h.1M252.9 63.4h.1M252.9 67.3h14.5v1.7h-14.5zM253.7 68.6h.1M253.9 69.7h.1M254.2 68.4h.1M255.7 70.9h.1M255.9 70.1h.1"/>
<path d="M256.2 67.7h.1M256.3 70.9h.1M256.5 69.3h.1M256.5 69.7h.1M256.8 68.6h.1M257 68.3h.1M257.1 70.8h.1M257.2 68.7h.1M257.4 68.8h.1M257.5 70.2h.1M257.7 70.4h.1M257.9 70.6h.1"/>
<path d="M257.9 71.4h.1M258.5 70.6h.1M258.6 71.2h.1M259 70.5h.1M259.1 70.1h.1M259.1 69.7h.1M259.2 71.6h.1M259.6 72.2h.1M259.7 68.2h.1M259.8 72.3h.1M259.8 70.4h.1M259.9 72.7h.1"/>
<path d="M260 73h.1M260 68.6h.1M260.2 69h.1M260.6 70.6h.1M260.6 68.1h.1M260.6 72.6h.1M260.7 73.1h.1M260.8 68.3h.1M260.8 72.9h.1M260.9 69.7h.1M261.1 71.4h.1M261.1 69.8h.1"/>
<path d="M261.2 70.2h.1M261.6 68.8h.1M261.7 74.1h.1M261.8 70.2h.1M261.9 74.2h.1M261.9 69.6h.1M261.9 73.9h.1M261.9 71.6h.1M262 70.6h.1M262 73.5h.1M262.1 68.8h.1M262.2 72.7h.1"/>
<path d="M262.2 68.2h.1M262.3 70.1h.1M262.6 70h.1M262.7 72.7h.1M262.9 68.7h.1M263 71.6h.1M263.1 72.7h.1M263.2 70.6h.1M263.2 71.7h.1M263.2 68.6h.1M263.2 72.6h.1M263.3 74.5h.1"/>
<path d="M263.5 72.6h.1M263.6 75.2h.1M263.9 75.2h.1M264 69.9h.1M264 67.5h.1M264 72.6h.1M264.1 67.7h.1M264.2 71.4h.1M264.3 69.1h.1M264.3 68.5h.1M264.4 75h.1M264.5 69.3h.1"/>
<path d="M264.5 69.8h.1M264.5 69.6h.1M264.6 71.5h.1M264.7 73.5h.1M264.7 75.4h.1M264.8 68.4h.1M264.9 72.4h.1M265 68.1h.1M265 68.5h.1M265.1 73.9h.1M265.1 73.5h.1M265.2 73.7h.1"/>
<path d="M265.3 69.7h.1M265.4 70.1h.1M265.4 72.3h.1M265.6 68.3h.1M265.8 74.9h.1M265.9 76.5h.1M265.9 70.5h.1M266 72.5h.1M266 74.4h.1M266.1 76.4h.1M266.1 74.5h.1M266.2 72.2h.1"/>
<path d="M266.3 72.7h.1M266.3 68.6h.1M266.3 74.8h.1M266.4 71h.1M266.6 71.2h.1M266.7 69.5h.1M267 68.1h.1M267.1 75.2h.1M267.1 69.6h.1M267.1 75.4h.1M267.2 74.7h.1M267.2 71.5h.1"/>
<path d="M267.2 69.4h.1M267.3 73.5h.1M267.3 77.3h.1M267.3 75.5h.1M267.3 75.6h.1M267.4 77.4h.1M267.4 71.4h.1M267.4 72h.1M267.6 64.1h.1M267.6 72h.1M267.7 68.5h.1M267.8 67.6h.1"/>
<path d="M267.9 68.7h.1M267.9 77.7h.1M268 61.4h.1M268 65.1h.1M268 69.3h.1M268.1 64.1h.1M268.1 63.7h.1M268.1 77.2h.1M268.1 71.9h.1M268.2 61.6h.1M268.2 76.4h.1M268.2 73.9h.1"/>
<path d="M268.3 60.7h.1M268.3 62.6h.1M268.4 64.6h.1M268.4 61.8h.1M268.4 66.6h.1M268.4 72.9h.1M268.5 66.6h.1M268.5 68.5h.1M268.5 74.5h.1M268.6 70.5h.1M268.6 70.1h.1M268.6 72.4h.1"/>
<path d="M268.6 73.1h.1M268.7 74.4h.1M268.7 69.5h.1M268.8 76.4h.1M268.8 78.3h.1M268.9 64h.1M268.9 66.3h.1M269 71.8h.1M269 66h.1M269 66.6h.1M269.1 76.4h.1M269.1 74.4h.1"/>
<path d="M269.2 66.2h.1M269.2 77.3h.1M269.3 62.6h.1M269.3 62.5h.1M269.4 61.2h.1M269.4 69.1h.1M269.4 72.7h.1M269.4 77.5h.1M269.5 77h.1M269.5 73.9h.1M269.6 61.7h.1M269.7 63.6h.1"/>
<path d="M269.8 65.6h.1M269.8 68.8h.1M140 193.5h.1M140 194.3h.1M140.1 194.8h.1M140.3 195h.1M140.3 194.4h.1M140.8 193.4h.1M141.1 193h.1M141.4 193.6h7.3M141.4 194.5h5.7M141.4 195.5h4.1"/>
<path d="M141.4 196.4h2.5M141.4 197.3h.8M142.1 192.2v.5M142.1 193.6v.9M142.1 195.5v.9M142.1 197.3v.1M142.9 191.8h9.1M143.5 191.4v.4M143.5 192.7v.9M143.5 194.5v1M143.5 196.4v.2M144.5 190.9h61.8"/>
<path d="M144.9 190.7v.2M144.9 191.8v.9M144.9 193.6v.9M144.9 195.5v.3M146.2 190h61.7M146.2 189.9v.1M146.2 190.9v.9M146.2 192.7v.9M146.2 194.5v.5M147.6 190v.9M147.6 191.8v.9M147.6 193.6v.7"/>
<path d="M149 189.6v.4M149 190.9v.9M149 192.7v.8M150.4 191.8v.9h-9M150.4 190v.9M151.7 189.6v.4M151.7 190.9v.9M153.1 190v.9M154.5 189.6v.4M154.5 190.9v.8M155.9 190v.9M157.2 189.6v.4"/>
<path d="M157.2 190.9v.8M158.6 190v.9M160 189.6v.4M160 190.9v.8M161.3 190v.9M162.7 189.6v.4M162.7 190.9v.8M164.1 190v.9M165.5 189.6v.4M165.5 190.9v.8M166.8 190v.9M168.2 189.6v.4"/>
<path d="M168.2 190.9v.8M169.6 190v.9M171 189.6v.4M171 190.9v.8M172.3 190v.9M173.7 189.6v.4M173.7 190.9v.8M175.1 190v.9M176.5 189.6v.4M176.5 190.9v.8M177.8 190v.9M179.2 189.6v.4"/>
<path d="M179.2 190.9v.8M180.6 190v.9M182 189.6v.4M182 190.9v.8M183.3 190v.9M184.7 189.6v.4M184.7 190.9v.8M186.1 190v.9M187.5 189.6v.4M187.5 190.9v.8M188.8 190v.9M190.2 189.6v.4"/>
<path d="M190.2 190.9v.8M191.6 190v.9M192.9 189.6v.4M192.9 190.9v.8M194.3 190v.9M195.7 189.6v.4M195.7 190.9v.8M197.1 190v.9M198.4 189.6v.4M198.4 190.9v.8M199.8 190v.9M201.2 189.6v.4"/>
<path d="M201.2 190.9v.8M202.6 190v.9M203.9 189.6v.4M203.9 190.9v.8M205.3 190v.9M206.7 189.6v.4M240.6 190h24.8M241 190v.2M242.2 190.9h24.9M242.4 189.6v.4M242.4 190.9v.1M243.8 190v.9"/>
<path d="M243.9 191.8h24.8M245.2 189.6v.4M245.2 190.9v.9M245.5 192.7h24.7M246.5 190v.9M246.5 191.8v.9M247.1 193.6h23.1M247.9 189.6v.4M247.9 190.9v.9M247.9 192.7v.9M248.7 194.5h21.5M249.3 190v.9"/>
<path d="M249.3 191.8v.9M249.3 193.6v.9M250.4 195.5h19.8M250.7 189.6v.4M250.7 190.9v.9M250.7 192.7v.9M250.7 194.5v1M252 196.4h18.2M252 190v.9M252 191.8v.9M252 193.6v.9M252 195.5v.9"/>
<path d="M253.4 189.6v.4M253.4 190.9v.9M253.4 192.7v.9M253.4 194.5v1M253.4 196.4v.8M253.6 197.3h16.6M254.8 190v.9M254.8 191.8v.9M254.8 193.6v.9M254.8 195.5v.9M254.8 197.3v.6M255.2 198.2h15"/>
<path d="M256.1 189.6v.4M256.1 190.9v.9M256.1 192.7v.9M256.1 194.5v1M256.1 196.4v.9M256.1 198.2v.5M256.9 199.1h13.3M257.5 190v.9M257.5 191.8v.9M257.5 193.6v.9M257.5 195.5v.9M257.5 197.3v.9"/>
<path d="M257.5 199.1v.4M258.9 189.6v.4M258.9 190.9v.9M258.9 192.7v.9M258.9 194.5v1M258.9 196.4v.9M258.9 198.2v.9M260.3 190v.9M260.3 191.8v.9M260.3 193.6v.9M260.3 195.5v.9M260.3 197.3v.9"/>
<path d="M260.3 199.1v.9M261.6 189.6v.4M261.6 190.9v.9M261.6 192.7v.9M261.6 194.5v1M261.6 196.4v.9M261.6 198.2v.9M263 190v.9M263 191.8v.9M263 193.6v.9M263 195.5v.9M263 197.3v.9"/>
<path d="M263 199.1v.9M264.4 189.6v.4M264.4 190.9v.9M264.4 192.7v.9M264.4 194.5v1M264.4 196.4v.9M264.4 198.2v.9M265.8 190.2v.7M265.8 191.8v.9M265.8 193.6v.9M265.8 195.5v.9M265.8 197.3v.9"/>
<path d="M265.8 199.1v.9M267.2 190.9v.9M267.2 192.7v.9M267.2 194.5v1M267.2 196.4v.9M267.2 198.2v.9M268.5 191.8v.9M268.5 193.6v.9M268.5 195.5v.9M268.5 197.3v.9M268.5 199.1v.9M269.9 192.7v.9"/>
<path d="M269.9 194.5v1M269.9 196.4v.9M269.9 198.2v.9M270.4 194.7h.1M271 194.4h.1M271.8 194.5h.1M271.8 193.8h.1M272.3 194.4h.1M272.8 194.7h.1M273 194.9h.1M273.1 194.3h.1M258.5 200h11.7"/>
<path d="M258.9 200v.3M260.1 200.9h10.1M260.3 200.9v.1M261.6 200v.9M261.8 201.9h8.4M263 200.9v1M263.4 202.8h6.8M264.4 200v.9M264.4 201.9v.9M265 203.7h5.2M265.8 200.9v1M265.8 202.8v.9"/>
<path d="M266.6 204.6h3.6M267.2 200v.9M267.2 201.9v.9M267.2 203.7v.9M268.3 205.5h1.9M268.5 200.9v1M268.5 202.8v.9M268.5 204.6v.9M269.9 205.5v1h.3M269.9 200v.9M269.9 201.9v.9M269.9 203.7v.9"/>
</g>
<!-- layer: 0.13 -->
<path d="M210.1 51.4v4.3M210.1 57.6v3.7M268.7 51.4v4.3M268.7 57.6v3.7M210.1 63.2v3.8M210.1 68.8v3.8M210.1 74.5v4.2M268.7 63.2v3.8M268.7 68.8v3.8M268.7 74.5v4.2" fill="none" stroke="#000" stroke-width=".26"/>
<!-- layer: WINDOWS -->
<g fill="none" stroke="#000" stroke-width=".26">
<path d="M228.4 36.8l-.2-.4-10.9 6 .3 .4M219.6 41.1l.3 .4M253.3 55.7h13.8v11.3h-13.8zM254 56.3h5.6v4.7h-5.6zM254 58.7h5.6M256.8 56.3v4.7M260.2 55.7v11.3M260.9 56.3h5.6v4.7h-5.6zM260.9 58.7h5.6M263.7 56.3v4.7M253.3 61.6h13.8M254 61.6v4.7h5.6v-4.7"/>
<path d="M254 64h5.6M255.1 60.6l2.1 2.1M256.8 61.6v4.7M257.2 60.6l-2.1 2.1M260.9 61.6v4.7h5.6v-4.7M260.9 64h5.6M263.2 60.6l2.1 2.1-2.1-2.1M263.7 61.6v4.7M265.3 60.6l-2.1 2.1M223.3 178.6h-.5v4.7h8.7v-4.7h-.5M223.3 178.2h7.7v4.7h-7.7zM162.2 182.6h-.5v3.4h6.4v-3.4h-.4"/>
<path d="M162.2 182.2h5.5v3.3h-5.5zM171.6 182.6h-.5v3.4h6.4v-3.4h-.4M171.6 182.2h5.5v3.3h-5.5z"/>
</g>
<!-- layer: SERVICES -->
<path d="M210.1 53.7v12.4h1v-12.4M210.1 55.1h1M210.1 55.9h1M274.5 53.7v1l-4.7 1.2v23h.5v-22.6l4.7-1.2v-1.4M136.2 194.2v1.4l4.7 1.2v1h.5v-1.3l-4.7-1.3v-1M274.9 194.2v1l-4.7 1.3v10.1h.5v-9.8l4.7-1.2v-1.4" fill="none" stroke="#000" stroke-width=".26"/>
<!-- layer: DIMENSION -->
<g fill="none" stroke="#000" stroke-width=".26">
<path d="M206.6 24.1h12.7M208.6 20.1v8M217.3 20.1v8M22.5 51.4h16M26.5 49.4v31.3M30.5 55h8M34.5 49.4v31.3M22.5 78.7h16M30.5 67.6h8M22.5 83.6h8M26.5 81.6v34.3M22.5 113.9h8"/>
<path d="M22.5 192h8M26.5 190v31.3M22.5 219.3h8M22.5 224.2h8M26.5 222.2v34.3M22.5 254.5h8"/>
</g>
<!-- layer: 0 -->
<g fill="#000" stroke="#000" stroke-width=".26">
<path d="M209.5 23l-1.8 2.2 2-2zM207.4 25l2.1-2-1.8 2.2z"/>
<path d="M216.2 25l.2 .2 1.8-2.2zM218.2 23l.2 .2-2 2z"/>
<path d="M25.4 50.5l2 2 .2-.2zM25.4 50.5l.2-.2 2 2z"/>
<path d="M33.6 53.9l-.2 .2 2.2 1.8zM33.4 54.1l2.2 1.8-.2 .2z"/>
<path d="M33.4 54.1l2 2 .2-.2zM33.6 53.9l2 2-2.2-1.8z"/>
<path d="M33.4 50.5l2 2 .2-.2zM33.6 50.3l2 2-2.2-1.8z"/>
<path d="M25.4 77.8l2.2 1.8-2-2zM25.4 77.8l2.2 1.8-.2 .3z"/>
<path d="M33.6 77.6l-.2 .2 2.2 1.8zM33.4 77.8l2.2 1.8-.2 .3z"/>
<path d="M33.6 66.5l-.2 .3 2.2 1.7zM33.4 66.8l2.2 1.7-.2 .2z"/>
<path d="M33.4 66.8l2 1.9 .2-.2zM33.6 66.5l2 2-2.2-1.7z"/>
<path d="M25.4 82.8l2 1.9 .2-.2zM25.4 82.8l.2-.3 2 2z"/>
<path d="M25.6 112.8l-.2 .2 2.2 1.8zM25.4 113l2.2 1.8-.2 .3z"/>
<path d="M25.4 191.1l2 2 .2-.2zM25.4 191.1l.2-.2 2 2z"/>
<path d="M25.4 218.4l2.2 1.7-2-1.9zM25.4 218.4l2.2 1.7-.2 .3z"/>
<path d="M25.4 223.3l2 2 .2-.2zM25.4 223.3l.2-.3 2 2.1z"/>
<path d="M25.6 253.4l-.2 .2 2.2 1.7zM25.4 253.6l2.2 1.7-.2 .3z"/>
</g>
<!-- layer: LEVELS -->
<path d="M208.6 114.8l1.5 2.7h-3.1zM269.8 115.2l1.5 2.7h-3.1zM155.6 258.1l1.6 2.6h-3.1zM292.8 256.3l1.6 2.6h-3.1zM345.7 255.4l1.6 2.6h-3.1zM77.4 261l1.5 2.6h-3.1z" fill="#000" stroke="#000" stroke-width=".26"/>
<path d="M208.6 114.8l1.5 2.7h-3.1zM269.8 115.2l1.5 2.7h-3.1zM155.6 258.1l1.6 2.6h-3.1zM292.8 256.3l1.6 2.6h-3.1zM345.7 255.4l1.6 2.6h-3.1zM77.4 261l1.5 2.6h-3.1z" fill="none" stroke="#000" stroke-width=".26"/>
<!-- layer: TEXT -->
<path d="M208.6 114.8v2.7M269.8 115.2v2.7M155.6 258.1v2.6M292.8 256.3v2.6M345.7 255.4v2.6M77.4 261v2.6" fill="none" stroke="#000" stroke-width=".26"/>
<!-- layer: GRDLEV -->
<path d="M203.7 114.8l94.4 .5M354.7 255.4l-199.1 2.7-78.2 2.9h-6" fill="none" stroke="#000" stroke-width=".26"/>
<!-- layer: 0 -->
<path d="M168.3 155.1l8.3 23.8M177.3 177.7l-.7 1.2-1.2-.6" fill="none" stroke="#000" stroke-width=".26"/>
<g font-size="7.5">
<text x="175.3" y="138.5">South West Elevation</text>
<text x="170.4" y="269.1">North West Elevation</text>
</g>
<g font-size="4.5">
<text x="174.7" y="144.8">(Retaining wall not shown for clarity)</text>
<text x="28.2" y="283.7">MS S BEUKES &amp; MS C WEST</text>
<text x="142.5" y="283.5">10 COLLEGE STREET GLADESVILLE NSW 2111</text>
<text x="293.3" y="283.9">1:100</text>
<text x="322.2" y="283.9">6 OF 8</text>
<text x="354.4" y="283.8">7834/</text>
<text x="377.3" y="283.7">H</text>
</g>
<g font-size="2.6">
<text x="210.3" y="23.1">900</text>
<text x="220.1" y="22.5">Bathroom</text>
<text x="210.7" y="26.9">MIN</text>
<text x="220.1" y="28.3">Boundary</text>
<text x="220.2" y="25.4">Skylight To</text>
<text x="381.2" y="27.3">Max Ridge Height</text>
<text x="381.2" y="30.3">RL 52.220</text>
<text x="381.6" y="43.5">U/side of new</text>
<text x="381.7" y="46.4">Bottom Chord</text>
<text x="33.4" y="50" transform="rotate(-90 33.4 50)">360</text>
<text x="381.6" y="49.3">RL 50.290</text>
<text x="33.4" y="65.1" transform="rotate(-90 33.4 65.1)">1260</text>
<text x="37.3" y="63.2" transform="rotate(-90 37.3 63.2)">SO</text>
<text x="25.4" y="68.6" transform="rotate(-90 25.4 68.6)">2730</text>
<text x="381.8" y="71.9">Top of New</text>
<text x="33.5" y="77" transform="rotate(-90 33.5 77)">1110</text>
<text x="381.6" y="77.7">RL 47.560</text>
<text x="381.7" y="74.8">Particleboard Flooring</text>
<text x="381.6" y="86.3">U/side of Existing</text>
<text x="381.7" y="89.3">Ceiling Lining</text>
<text x="381.6" y="92.2">RL 47.020</text>
<text x="162.8" y="97.9">Neighbouring</text>
<text x="162.8" y="100.8">Residence</text>
<text x="25.4" y="102.3" transform="rotate(-90 25.4 102.3)">3030</text>
<text x="162.8" y="103.7">No.12</text>
<text x="381.6" y="113.4">Flooring RL 43.990</text>
<text x="381.8" y="110.5">Top of Existing</text>
<text x="203.2" y="120.6">RL 43.90</text>
<text x="264.4" y="121">RL 43.86</text>
<text x="155.5" y="153.2">Reuse Existing</text>
<text x="155.5" y="156.2">Roof Tiles</text>
<text x="381.2" y="167.9">Max Ridge Height</text>
<text x="381.2" y="170.8">RL 52.220</text>
<text x="381.6" y="184">U/side of new</text>
<text x="381.6" y="189.9">RL 50.290</text>
<text x="381.7" y="186.9">Bottom Chord</text>
<text x="25.4" y="209.2" transform="rotate(-90 25.4 209.2)">2730</text>
<text x="381.7" y="215.3">Particleboard Flooring</text>
<text x="381.8" y="212.4">Top of New</text>
<text x="381.6" y="218.2">RL 47.560</text>
<text x="381.6" y="226.9">U/side of Existing</text>
<text x="381.6" y="232.7">RL 47.020</text>
<text x="381.7" y="229.8">Ceiling Lining</text>
<text x="196" y="237.5">Neighbouring</text>
<text x="25.4" y="242.8" transform="rotate(-90 25.4 242.8)">3030</text>
<text x="196" y="243.4">No.12</text>
<text x="196" y="240.4">Residence</text>
<text x="381.8" y="251">Top of Existing</text>
<text x="381.6" y="254">Flooring RL 43.990</text>
<text x="150.4" y="263.8">RL 43.63</text>
<text x="287.8" y="262">RL 43.81</text>
<text x="340.4" y="261.1">RL 43.90</text>
<text x="72" y="266.7">RL 43.34</text>
<text x="19.6" y="283.8">FOR:</text>
<text x="137.2" y="283.6">AT:</text>
<text x="283" y="283.9">SCALE:</text>
<text x="311.5" y="283.9">SHEET:</text>
<text x="340.7" y="283.9">JOB NO:</text>
<text x="367.3" y="283.8">17</text>
</g>
</svg>
